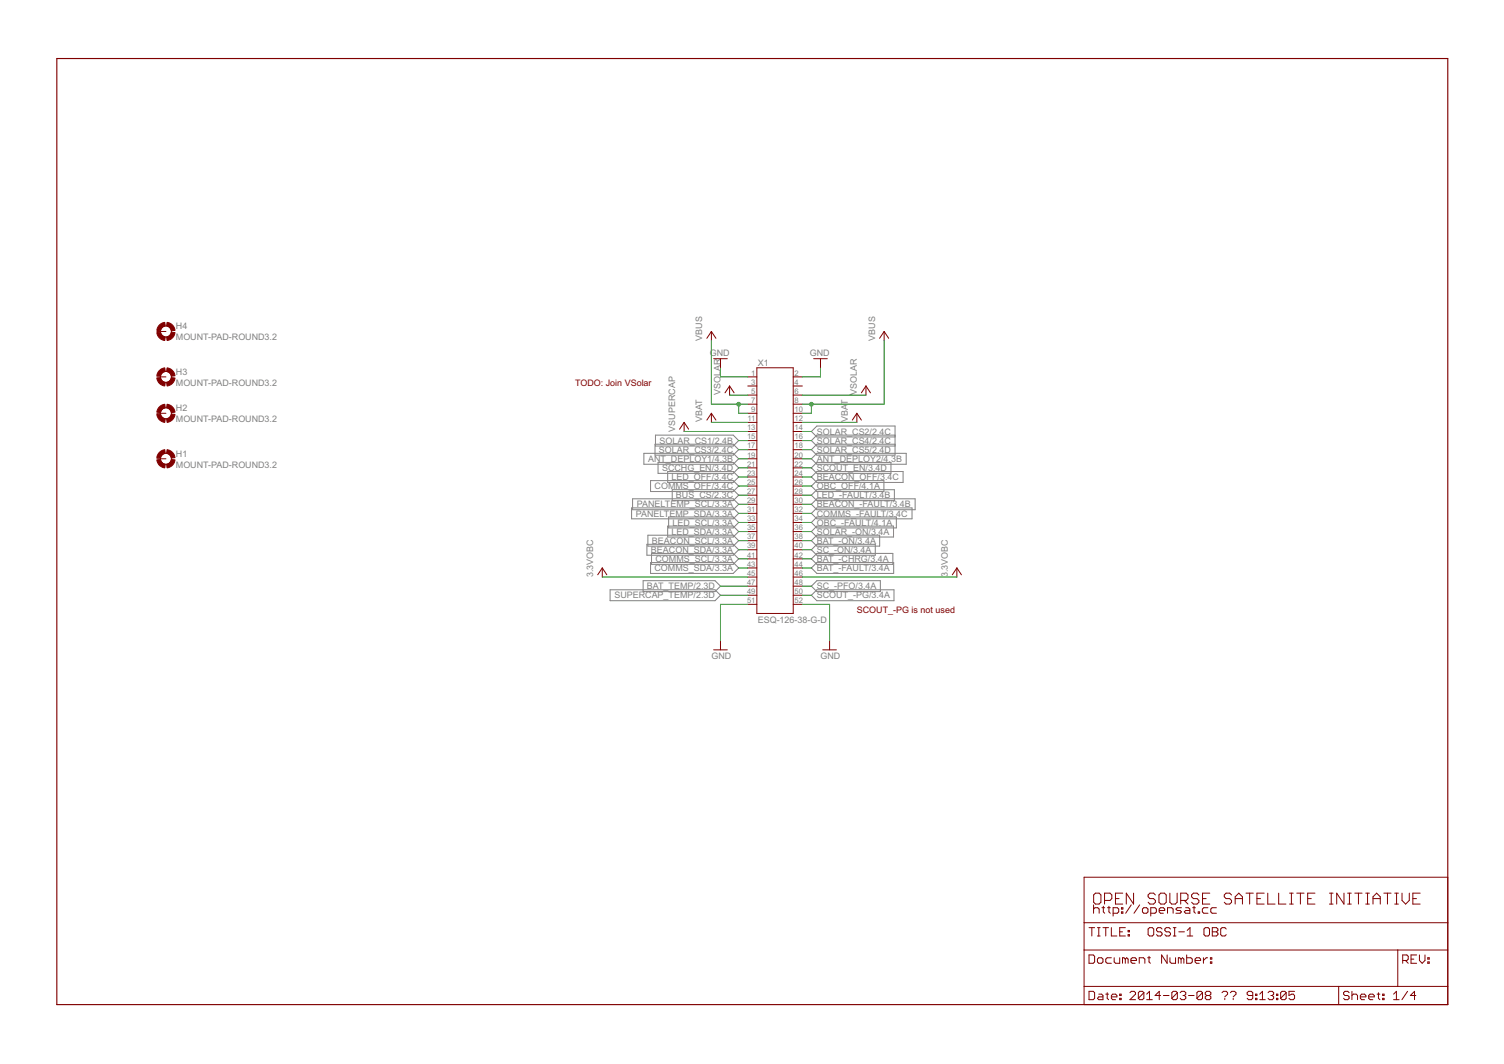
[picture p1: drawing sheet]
<svg xmlns="http://www.w3.org/2000/svg" width="420mm" height="297mm" viewBox="0 0 420 297" stroke-linecap="round" stroke-linejoin="round" font-family="sans-serif">
<g fill="none" stroke="#808080" stroke-width=".28">
<path d="M176.7 139.3h28.1l1.6 1.5-1.6 1.5h-28.1zM179.9 126.6h24.9l1.6 1.5-1.6 1.5h-24.9zM181.7 134.2h23.1l1.6 1.5-1.6 1.5h-23.1zM183 124h21.8l1.6 1.5-1.6 1.6h-21.8zM183.1 121.5h21.7l1.6 1.5-1.6 1.5h-21.7zM183.8 129.1h21l1.6 1.5-1.6 1.5h-21zM186.5 131.6h18.3l1.6 1.6-1.6 1.5h-18.3zM187.8 136.7h17l1.6 1.5-1.6 1.6h-17zM228.2 126.6h25v3h-25l-1.5-1.5zM228.2 129.1h20.7v3h-20.7l-1.5-1.5zM228.2 131.6h24.1v3.1h-24.1l-1.5-1.5zM228.2 136.7h21.7v3.1h-21.7l-1.5-1.6z"/>
<path d="M228.2 134.2h18.7v3h-18.7l-1.5-1.5zM228.2 139.3h27.5v3h-27.5l-1.5-1.5zM250 121.5h-21.8l-1.5 1.5 1.5 1.5h21.8M250 122h-21.8l-1.5-1.5 1.5-1.6h21.8v8.2h-21.8l-1.5-1.6 1.5-1.5h21.8M176.4 141.8h28.4l1.6 1.5-1.6 1.5h-28.4zM180.7 152h24.1l1.6 1.5-1.6 1.5h-24.1zM181 149.4h23.8l1.6 1.5-1.6 1.6h-23.8zM181.7 157h23.1l1.6 1.6-1.6 1.5h-23.1zM182 154.5h22.8l1.6 1.5-1.6 1.5h-22.8zM186.5 146.9h18.3l1.6 1.5-1.6 1.5h-18.3zM186.8 144.3h18l1.6 1.6-1.6 1.5h-18zM228.2 141.8h26.6v3h-26.6l-1.5-1.5z"/>
<path d="M228.2 144.3h22.2v3.1h-22.2l-1.5-1.5zM228.2 146.9h21.4v3h-21.4l-1.5-1.5zM228.2 149.4h17.5v3.1h-17.5l-1.5-1.6zM228.2 152h16.3v3h-16.3l-1.5-1.5zM228.2 157h21.5v3.1h-21.5l-1.5-1.5zM228.2 154.5h21.2v3h-21.2l-1.5-1.5zM170.4 164.7h29.3l1.6 1.5-1.6 1.5h-29.3zM179.7 162.1h20l1.6 1.5-1.6 1.6h-20zM228.2 162.1h17.7v3.1h-17.7l-1.5-1.6zM228.2 164.7h21.5v3h-21.5l-1.5-1.5z"/>
</g>
<g fill="none" stroke="#800000" stroke-width=".28">
<path d="M43.8 92.5h2.6M198.7 92.5l1.3 1.9M198.7 92.5l-1.2 1.9M198.7 92.5v2.6M247 92.5l1.3 1.9M247 92.5l-1.3 1.9M247 92.5v2.6M43.8 105.2h2.6M43.8 115.4h2.6M191.1 117.9l1.3 1.9M191.1 117.9l-1.3 1.9M191.1 117.9v2.6"/>
<path d="M198.7 115.4v2.5M198.7 115.4l1.3 1.9M198.7 115.4l-1.2 1.9M199.4 100.1h3.8M201.3 100.1v2.6M203.8 107.8l-1.3 1.9M203.8 107.8l1.3 1.9M203.8 107.8v2.5M208.9 105.2h2.5M208.9 107.8h2.5M208.9 110.3h2.5M208.9 112.8h2.5"/>
<path d="M208.9 115.4h2.5M208.9 117.9h2.5M211.4 102.7h10.2v68.6h-10.2zM221.6 105.2h2.5M221.6 107.8h2.5M221.6 110.3h2.5M221.6 112.8h2.5M221.6 115.4h2.5M221.6 117.9h2.5M227.3 100.1h3.8M229.2 100.1v2.6M239.4 115.4l1.2 1.9"/>
<path d="M239.4 115.4l-1.3 1.9M239.4 115.4v2.5M241.9 107.8l1.3 1.9M241.9 107.8l-1.3 1.9M241.9 107.8v2.5M43.8 128.1h2.6M208.9 120.5h2.5M208.9 123h2.5M208.9 125.5h2.5M208.9 128.1h2.5M208.9 130.6h2.5M208.9 133.2h2.5"/>
<path d="M208.9 135.7h2.5M208.9 138.2h2.5M221.6 120.5h2.5M221.6 123h2.5M221.6 125.5h2.5M221.6 128.1h2.5M221.6 130.6h2.5M221.6 133.2h2.5M221.6 135.7h2.5M221.6 138.2h2.5M168.3 158.6l1.2 1.9M168.3 158.6l-1.3 1.9"/>
<path d="M168.3 158.6v2.5M208.9 140.8h2.5M208.9 143.3h2.5M208.9 145.9h2.5M208.9 148.4h2.5M208.9 150.9h2.5M208.9 153.5h2.5M208.9 156h2.5M208.9 158.6h2.5M221.6 140.8h2.5M221.6 143.3h2.5M221.6 145.9h2.5"/>
<path d="M221.6 148.4h2.5M221.6 150.9h2.5M221.6 153.5h2.5M221.6 156h2.5M221.6 158.6h2.5M267.3 158.6l1.3 1.9M267.3 158.6l-1.3 1.9M267.3 158.6v2.5M201.3 178.9v2.5M208.9 161.1h2.5M208.9 163.6h2.5M208.9 166.2h2.5"/>
<path d="M208.9 168.7h2.5M221.6 161.1h2.5M221.6 163.6h2.5M221.6 166.2h2.5M221.6 168.7h2.5M231.8 178.9v2.5M199.4 181.4h3.8M229.8 181.4h3.9M302.9 244.9h101.6v35.6h-101.6zM302.9 257.6h101.6M304.2 259h1.6M305 259v2.3"/>
<path d="M305.5 252.6v2.4M305.5 253.8l.4-.4h.8l.4 .4v1.2M305.5 249.9l.5-.6h1l.6 .6v2l-.6 .5h-1l-.5-.5zM306.6 259h.7M307 259v2.3M307.8 253.4h.8M308.1 259h1.6M308.2 253v1.6l.4 .4M308.6 251.4h1.5l.5-.5v-1l-.5-.6h-1.5v3.1M308.9 259v2.3M309.4 253.4h.8M309.8 253v1.6l.4 .4"/>
<path d="M310.5 259v2.3h1.5M311 255h1.1l.4-.4v-.8l-.4-.4h-1.1v2.3M311.6 250.9h1M313.3 253.4h.4v.4h-.4zM313.3 254.6h.4v.4h-.4zM313.6 249.3h-2v3.1h2M314.4 259h-1.6v2.3h1.6M315.2 259.8h.3v.3h-.3zM316 252.6l-1.5 2.4M316.7 249.3v3.1l-2.1-3.1v3.1M318.4 252.6l-1.6 2.4M319.2 253.8l.3-.4h.8l.4 .4v.8l-.4 .4h-.8l-.3-.4z"/>
<path d="M320.7 259.4l.4-.4h.8l.4 .4v1.5l-.4 .4h-.8l-.4-.4zM321.5 255h1.1l.4-.4v-.8l-.4-.4h-1.1v2.3M322.8 249.9l-.5-.6h-1.1l-.5 .6v.5l.5 .5h1.1l.5 .5v.5l-.5 .5h-1.1l-.5-.5M323.8 254.2h1.6v-.4l-.4-.4h-.8l-.4 .4v.8l.4 .4h.8M324.3 249.3h1l.5 .6v2l-.5 .5h-1l-.5-.5v-2zM324.6 259.4l-.3-.4h-.8l-.4 .4v.4l.4 .3h.8l.3 .4v.4l-.3 .4h-.8l-.4-.4M326.2 255v-1.6h1.1l.4 .4v1.2M326.8 249.3v2.6l.5 .5h1l.5-.5v-2.6M327 259.4l-.4-.4h-.8l-.4 .4v.4l.4 .3h.8l.4 .4v.4l-.4 .4h-.8l-.4-.4M327.8 259h.7M328.1 259v2.3M329.8 251.4h1.6l.5-.5v-1l-.5-.6h-1.6v3.1"/>
<path d="M330.1 253.4h-1.2l-.4 .4 .4 .4h.8l.4 .4-.4 .4h-1.2M330.9 251.4l1 1M331.2 253.4h.8l.4 .4v1.2h-1.2l-.4-.4 .4-.4h1.2M331.7 259.8l.7-.8v2.3M333.2 253.4h.7M333.6 253v1.6l.3 .4M334.7 254.6h.4v.4h-.4zM334.9 249.9l-.5-.6h-1l-.5 .6v.5l.5 .5h1l.5 .5v.5l-.5 .5h-1l-.5-.5M335.9 250.9h1.1M336.7 259h.8l.4 .4v1.5l-.4 .4h-.8l-.4-.4v-1.5zM337.5 253.4h-1.2l-.4 .4v.8l.4 .4h1.2M338 249.3h-2.1v3.1h2.1"/>
<path d="M338.7 259h1.1l.4 .4v.4l-.4 .3 .4 .4v.4l-.4 .4h-1.1zM339.8 253.4h-1.2l-.4 .4v.8l.4 .4h1.2M342.6 259.4l-.4-.4h-.8l-.4 .4v1.5l.4 .4h.8l.4-.4M344 249.9l-.5-.6h-1l-.5 .6v.5l.5 .5h1l.5 .5v.5l-.5 .5h-1l-.5-.5M345.1 250.9h2M345.1 252.4v-2l1-1.1 1 1.1v2M348.1 249.3h2M349.1 249.3v3.1M351.1 250.9h1M353.2 249.3h-2.1v3.1h2.1M354.2 249.3v3.1h2M357.2 249.3v3.1h2"/>
<path d="M360.3 249.3h1M360.3 252.4h1M360.8 249.3v3.1M362.3 249.3h2M363.3 249.3v3.1M365.3 250.9h1M367.3 249.3h-2v3.1h2M371.4 249.3h1M371.4 252.4h1M371.9 249.3v3.1M375.5 249.3v3.1l-2.1-3.1v3.1M376.5 249.3h1"/>
<path d="M376.5 252.4h1M377 249.3v3.1M378.5 249.3h2M379.5 249.3v3.1M381.5 249.3h1M381.5 252.4h1M382 249.3v3.1M383.6 250.9h2M383.6 252.4v-2l1-1.1 1 1.1v2M386.6 249.3h2M387.6 249.3v3.1M389.6 249.3h1.1"/>
<path d="M389.6 252.4h1.1M390.1 249.3v3.1M391.7 249.3v2.1l1 1 1-1v-2.1M394.7 250.9h1M396.7 249.3h-2v3.1h2M302.9 265.2h101.6M302.9 275.4h101.6M304.2 266.6h1.2l.4 .4v1.5l-.4 .4h-1.2zM304.2 276.8h1.2l.4 .3v1.6l-.4 .4h-1.2zM306.6 267.8l.4-.4h.7l.4 .4v.7l-.4 .4h-.7l-.4-.4zM306.6 261.3h.7M307 277.5h.7l.4 .4v1.2h-1.1l-.4-.4 .4-.4h1.1"/>
<path d="M308.9 277.5h.8M309.3 277.1v1.6l.4 .4M310.5 278.3h1.5v-.4l-.4-.4h-.7l-.4 .4v.8l.4 .4h.7M310.5 267.4h-1.2l-.4 .4v.7l.4 .4h1.2M311.3 267.4v1.1l.3 .4h1.2v-1.5M312.8 278.7h.4v.4h-.4zM312.8 277.5h.4v.4h-.4zM312.8 260.1h.8M314.4 267.8l-.4-.4h-.4v1.5M314.4 267.8l.3-.4 .5 .4v1.1M314.4 267.8v1.1M315.2 260.9h.3v.4h-.3z"/>
<path d="M315.7 277.1l.4-.3h.7l.4 .3v.4l-1.5 1.6h1.5M315.9 268.1h1.6v-.3l-.4-.4h-.8l-.4 .4v.7l.4 .4h.8M318.3 268.9v-1.5h1.1l.4 .4v1.1M319.6 277.1v1.6l-.4 .4h-.8l-.4-.4M319.6 277.1l-.4-.3h-.8l-.4 .3v1.6M319.6 277.1l-1.6 1.6M320.3 279.1h1.6M320.3 277.5l.8-.7v2.3M320.6 267.4h.8M321 267v1.5l.4 .4M324.2 277.9h-1.5l1.1-1.1v2.3M325 277.9h1.6"/>
<path d="M326.1 266.6v2.3l-1.6-2.3v2.3M326.8 267.4v1.1l.4 .4h1.2v-1.5M327.8 261.3h.7M328.9 277.1v1.6l-.4 .4h-.8l-.3-.4M328.9 277.1l-.4-.3h-.8l-.3 .3v1.6M328.9 277.1l-1.5 1.6M329.3 260.1h1.6M329.7 277.1l.4-.3h.8l.4 .3v.4l-.4 .4M329.9 267.8l-.3-.4h-.4v1.5M329.9 267.8v1.1M329.9 267.8l.4-.4 .4 .4v1.1M330.5 277.9h.4"/>
<path d="M330.9 277.9l.4 .4v.4l-.4 .4h-.8l-.4-.4M331.5 266.6v2.3h1.2l.4-.4v-.7l-.4-.4h-1.2M331.7 261.3h1.5M332 277.9h1.6M333.9 268.1h1.5v-.3l-.4-.4h-.8l-.3 .4v.7l.3 .4h.8M335.9 277.1v1.6l-.4 .4h-.7l-.4-.4M335.9 277.1l-.4-.3h-.7l-.4 .3v1.6M335.9 277.1l-1.5 1.6M336.2 267.4v1.5M337.1 277.9l-.4-.4v-.4l.4-.3h.8l.4 .3v.4l-.4 .4M337.1 277.9l-.4 .4v.4l.4 .4h.8l.4-.4v-.4l-.4-.4M337.1 277.9h.8"/>
<path d="M337.4 267.4h-.4l-.8 .7M338.1 268.5h.4v.4h-.4zM338.1 267.4h.4v.4h-.4zM338.7 260.1h1.1M341.4 277.1l.4-.3h.8l.3 .3v.4l-.7 .8M342.2 278.7v.4M343.7 277.1l.4-.3h.8l.4 .3v.4l-.8 .8M344.5 278.7v.4M350 277.9h-1.2l-.4-.4v-.4l.4-.3h.8l.4 .3v1.6l-.4 .4h-.8l-.4-.4M350.7 277.5h.4v.4h-.4zM350.7 278.7h.4v.4h-.4zM351.9 279.1h1.6"/>
<path d="M351.9 277.5l.8-.7v2.3M354.2 277.1l.4-.3h.8l.4 .3v.4l-.4 .4M355 277.9h.4M355.4 277.9l.4 .4v.4l-.4 .4h-.8l-.4-.4M356.6 278.7h.4v.4h-.4zM356.6 277.5h.4v.4h-.4zM359.3 277.1v1.6l-.4 .4h-.8l-.3-.4M359.3 277.1l-.4-.3h-.8l-.3 .3v1.6M359.3 277.1l-1.5 1.6M361.7 276.8h-1.6v1.1l.8-.4h.4l.4 .4v.8l-.4 .4h-.8l-.4-.4M374 275.4v5.1M376.9 277.1l-.4-.3h-.8l-.4 .3v.4l.4 .4h.8l.4 .4v.4l-.4 .4h-.8l-.4-.4"/>
<path d="M377.7 277.9l.4-.4h.8l.3 .4v1.2M377.7 276.8v2.3M380 278.3h1.6v-.4l-.4-.4h-.8l-.4 .4v.8l.4 .4h.8M382.4 278.3h1.5v-.4l-.4-.4h-.7l-.4 .4v.8l.4 .4h.7M384.7 277.5h.8M385.1 277.1v1.6l.4 .4M386.2 278.7h.5v.4h-.5zM386.2 277.5h.5v.4h-.5zM389.3 277.5l.8-.7v2.3M389.3 279.1h1.6M390.5 265.2v10.2M391.9 268.1h1.1l.4-.3v-.8l-.4-.4h-1.1v2.3"/>
<path d="M392.6 268.1l.8 .8M393.2 276.8l-1.6 2.3M394.2 267.8h.8M395.5 277.9h-1.5l1.2-1.1v2.3M395.8 266.6h-1.6v2.3h1.6M396.5 266.6v1.5l.8 .8 .8-.8v-1.5M398.9 268.5h.4v.4h-.4zM398.9 267.4h.4v.4h-.4z"/>
<circle cx="46.4" cy="92.5" r="1.52"/>
<circle cx="46.4" cy="105.2" r="1.52"/>
<circle cx="46.4" cy="115.4" r="1.52"/>
<circle cx="46.4" cy="128.1" r="1.52"/>
</g>
<path d="M15.9 16.3h388.6v264.2h-388.6z" fill="none" stroke="#800000" stroke-width=".32"/>
<g fill="#800000" stroke="#800000" stroke-width=".28">
<path d="M46.7 90a2.52 2.52 0 0 1 2.2 2.2l-1 .2-.5-1-.9-.4z" fill-rule="evenodd"/>
<path d="M44.4 90.9l.6-.6 1-.3 .2 1-.9 .4-.5 1-1-.2z" fill-rule="evenodd"/>
<path d="M43.8 92.9l1-.2 .5 .9 .9 .5-.2 1a2.53 2.53 0 0 1-2.2-2.2z" fill-rule="evenodd"/>
<path d="M46.5 94.1l.9-.5 .5-.9 1 .2a2.54 2.54 0 0 1-2.2 2.2z" fill-rule="evenodd"/>
<path d="M46.7 102.7a2.53 2.53 0 0 1 2.2 2.2l-1 .1-.5-.9-.9-.4z" fill-rule="evenodd"/>
<path d="M44.4 103.6l.6-.6 1-.3 .2 1-.9 .4-.5 .9-1-.1z" fill-rule="evenodd"/>
<path d="M43.8 105.5l1-.1 .5 .9 .9 .5-.2 1a2.52 2.52 0 0 1-2.2-2.3z" fill-rule="evenodd"/>
<path d="M47.9 105.4l1 .1a2.53 2.53 0 0 1-2.2 2.3l-.2-1 .9-.5z" fill-rule="evenodd"/>
<path d="M46.7 112.9a2.53 2.53 0 0 1 2.2 2.2l-1 .1-.5-.9-.9-.4z" fill-rule="evenodd"/>
<path d="M44.4 113.7l.6-.5 1-.3 .2 1-.9 .4-.5 .9-1-.1z" fill-rule="evenodd"/>
<path d="M43.8 115.7l1-.1 .5 .9 .9 .4-.2 1a2.52 2.52 0 0 1-2.2-2.2z" fill-rule="evenodd"/>
<path d="M47.9 115.6l1 .1a2.53 2.53 0 0 1-2.2 2.2l-.2-1 .9-.4z" fill-rule="evenodd"/>
<path d="M46.7 125.5a2.59 2.59 0 0 1 2.2 2.3l-1 .1-.5-.9-.9-.4z" fill-rule="evenodd"/>
<path d="M44.4 126.4l.6-.5 1-.4 .2 1.1-.9 .4-.5 .9-1-.1z" fill-rule="evenodd"/>
<path d="M43.8 128.4l1-.1 .5 .9 .9 .4-.2 1a2.52 2.52 0 0 1-2.2-2.2z" fill-rule="evenodd"/>
<path d="M46.5 129.6l.9-.4 .5-.9 1 .1a2.53 2.53 0 0 1-2.2 2.2z" fill-rule="evenodd"/>
</g>
<g fill="none" stroke="#008000" stroke-width=".28">
<path d="M198.7 95.1v17.7h10.2M247 95.1v17.7h-22.9M198.7 117.9h10.2M201.3 102.7v2.5h7.6M203.8 110.3h5.1M206.4 112.8v2.6h2.5M224.1 110.3h17.8M224.1 117.9h15.3M226.7 112.8v2.6h-2.6M229.2 102.7v2.5h-5.1M191.1 120.5h17.8M206.4 123h2.5"/>
<path d="M206.4 125.5h2.5M206.4 133.2h2.5M206.4 135.7h2.5M206.4 128.1h2.5M206.4 130.6h2.5M206.4 138.2h2.5M224.1 123h2.6M224.1 125.5h2.6M224.1 120.5h2.6M224.1 133.2h2.6M224.1 135.7h2.6M224.1 128.1h2.6"/>
<path d="M224.1 130.6h2.6M224.1 138.2h2.6M206.4 145.9h2.5M206.4 148.4h2.5M206.4 150.9h2.5M206.4 153.5h2.5M206.4 158.6h2.5M206.4 156h2.5M206.4 143.3h2.5M206.4 140.8h2.5M224.1 145.9h2.6M224.1 148.4h2.6"/>
<path d="M224.1 150.9h2.6M224.1 153.5h2.6M224.1 158.6h2.6M224.1 156h2.6M224.1 143.3h2.6M224.1 140.8h2.6M168.3 161.1h40.6M201.3 163.6h7.6M201.3 166.2h7.6M208.9 168.7h-7.6v10.2M224.1 168.7h7.7v10.2M224.1 161.1h43.2"/>
<path d="M224.1 163.6h2.6M224.1 166.2h2.6"/>
</g>
<g fill="#008000" stroke="#008000" stroke-width=".28">
<circle cx="226.7" cy="112.8" r=".51"/>
<circle cx="206.4" cy="112.8" r=".51"/>
</g>
<g font-size="2.8" fill="#808080">
<text x="49.1" y="95">MOUNT-PAD-ROUND3.2</text>
<text x="49.1" y="91.9">H4</text>
<text x="196.2" y="95.1" transform="rotate(-90 196.2 95.1)">VBUS</text>
<text x="244.4" y="95.1" transform="rotate(-90 244.4 95.1)">VBUS</text>
<text x="198.3" y="99.4">GND</text>
<text x="226.2" y="99.4">GND</text>
<text x="49.1" y="107.7">MOUNT-PAD-ROUND3.2</text>
<text x="49.1" y="104.6">H3</text>
<text x="211.7" y="102.2">X1</text>
<text x="201.3" y="110.3" transform="rotate(-90 201.3 110.3)">VSOLAR</text>
<text x="239.4" y="110.3" transform="rotate(-90 239.4 110.3)">VSOLAR</text>
<text x="49.1" y="117.9">MOUNT-PAD-ROUND3.2</text>
<text x="49.1" y="114.8">H2</text>
<text x="196.2" y="117.9" transform="rotate(-90 196.2 117.9)">VBAT</text>
<text x="236.8" y="117.9" transform="rotate(-90 236.8 117.9)">VBAT</text>
<text x="184.2" y="123.9">SOLAR_CS1/2.4B</text>
<text x="188.6" y="120.5" transform="rotate(-90 188.6 120.5)">VSUPERCAP</text>
<text x="228.2" y="121.4">SOLAR_CS2/2.4C</text>
<text x="228.2" y="123.9">SOLAR_CS4/2.4C</text>
<text x="49.1" y="130.5">MOUNT-PAD-ROUND3.2</text>
<text x="49.1" y="127.5">H1</text>
<text x="181" y="129">ANT_DEPLOY1/4.3B</text>
<text x="184.1" y="126.4">SOLAR_CS3/2.4C</text>
<text x="185" y="131.5">SCCHG_EN/3.4D</text>
<text x="228.2" y="126.4">SOLAR_CS5/2.4D</text>
<text x="228.2" y="129">ANT_DEPLOY2/4.3B</text>
<text x="228.2" y="131.5">SCOUT_EN/3.4D</text>
<text x="182.9" y="136.6">COMMS_OFF/3.4C</text>
<text x="187.6" y="134.1">LED_OFF/3.4C</text>
<text x="228.2" y="134.1">BEACON_OFF/3.4C</text>
<text x="228.2" y="136.6">OBC_OFF/4.1A</text>
<text x="177.9" y="141.7">PANELTEMP_SCL/3.3A</text>
<text x="188.8" y="139.1">BUS_CS/2.3C</text>
<text x="228.2" y="139.1">LED_-FAULT/3.4B</text>
<text x="228.2" y="141.7">BEACON_-FAULT/3.4B</text>
<text x="177.6" y="144.2">PANELTEMP_SDA/3.3A</text>
<text x="187.6" y="149.3">LED_SDA/3.3A</text>
<text x="187.8" y="146.8">LED_SCL/3.3A</text>
<text x="228.2" y="144.2">COMMS_-FAULT/3.4C</text>
<text x="228.2" y="146.8">OBC_-FAULT/4.1A</text>
<text x="228.2" y="149.3">SOLAR_-ON/3.4A</text>
<text x="181.9" y="154.4">BEACON_SDA/3.3A</text>
<text x="182.1" y="151.8">BEACON_SCL/3.3A</text>
<text x="228.2" y="151.8">BAT_-ON/3.4A</text>
<text x="228.2" y="154.4">SC_-ON/3.4A</text>
<text x="165.7" y="161.1" transform="rotate(-90 165.7 161.1)">3.3VOBC</text>
<text x="182.9" y="159.4">COMMS_SDA/3.3A</text>
<text x="183.1" y="156.9">COMMS_SCL/3.3A</text>
<text x="228.2" y="159.4">BAT_-FAULT/3.4A</text>
<text x="228.2" y="156.9">BAT_-CHRG/3.4A</text>
<text x="264.8" y="161.1" transform="rotate(-90 264.8 161.1)">3.3VOBC</text>
<text x="171.6" y="167.1">SUPERCAP_TEMP/2.3D</text>
<text x="180.7" y="164.5">BAT_TEMP/2.3D</text>
<text x="228.2" y="164.5">SC_-PFO/3.4A</text>
<text x="228.2" y="167.1">SCOUT_-PG/3.4A</text>
<text x="211.7" y="173.8">ESQ-126-38-G-D</text>
<text x="198.7" y="184">GND</text>
<text x="229.2" y="184">GND</text>
</g>
<g font-size="2.8" fill="#800000">
<text x="160.6" y="107.8">TODO: Join VSolar</text>
<text x="239.4" y="171.3">SCOUT_-PG is not used</text>
</g>
<g font-size="2.4" fill="#808080">
<text x="209.9" y="104.9">1</text>
<text x="209.9" y="107.4">3</text>
<text x="221.9" y="104.9">2</text>
<text x="221.9" y="107.4">4</text>
<text x="209.9" y="110">5</text>
<text x="209.9" y="112.5">7</text>
<text x="221.9" y="110">6</text>
<text x="221.9" y="112.5">8</text>
<text x="208.9" y="117.6">11</text>
<text x="209.9" y="115">9</text>
<text x="221.9" y="115">10</text>
<text x="221.9" y="117.6">12</text>
<text x="208.7" y="120.1">13</text>
<text x="208.7" y="122.7">15</text>
<text x="208.7" y="125.2">17</text>
<text x="221.9" y="120.1">14</text>
<text x="221.9" y="122.7">16</text>
<text x="221.9" y="125.2">18</text>
<text x="208.7" y="127.7">19</text>
<text x="208.7" y="130.3">21</text>
<text x="221.9" y="127.7">20</text>
<text x="221.9" y="130.3">22</text>
<text x="208.7" y="132.8">23</text>
<text x="208.7" y="135.3">25</text>
<text x="208.7" y="137.9">27</text>
<text x="221.9" y="132.8">24</text>
<text x="221.9" y="135.3">26</text>
<text x="221.9" y="137.9">28</text>
<text x="208.7" y="140.4">29</text>
<text x="208.7" y="143">31</text>
<text x="221.9" y="140.4">30</text>
<text x="221.9" y="143">32</text>
<text x="208.7" y="145.5">33</text>
<text x="208.7" y="148">35</text>
<text x="221.9" y="145.5">34</text>
<text x="221.9" y="148">36</text>
<text x="208.7" y="150.6">37</text>
<text x="208.7" y="153.1">39</text>
<text x="208.7" y="155.7">41</text>
<text x="221.9" y="150.6">38</text>
<text x="221.9" y="153.1">40</text>
<text x="221.9" y="155.7">42</text>
<text x="208.7" y="158.2">43</text>
<text x="208.7" y="160.7">45</text>
<text x="221.9" y="158.2">44</text>
<text x="221.9" y="160.7">46</text>
<text x="208.7" y="163.3">47</text>
<text x="208.7" y="165.8">49</text>
<text x="221.9" y="163.3">48</text>
<text x="221.9" y="165.8">50</text>
<text x="208.7" y="168.4">51</text>
<text x="221.9" y="168.4">52</text>
</g>
</svg>
